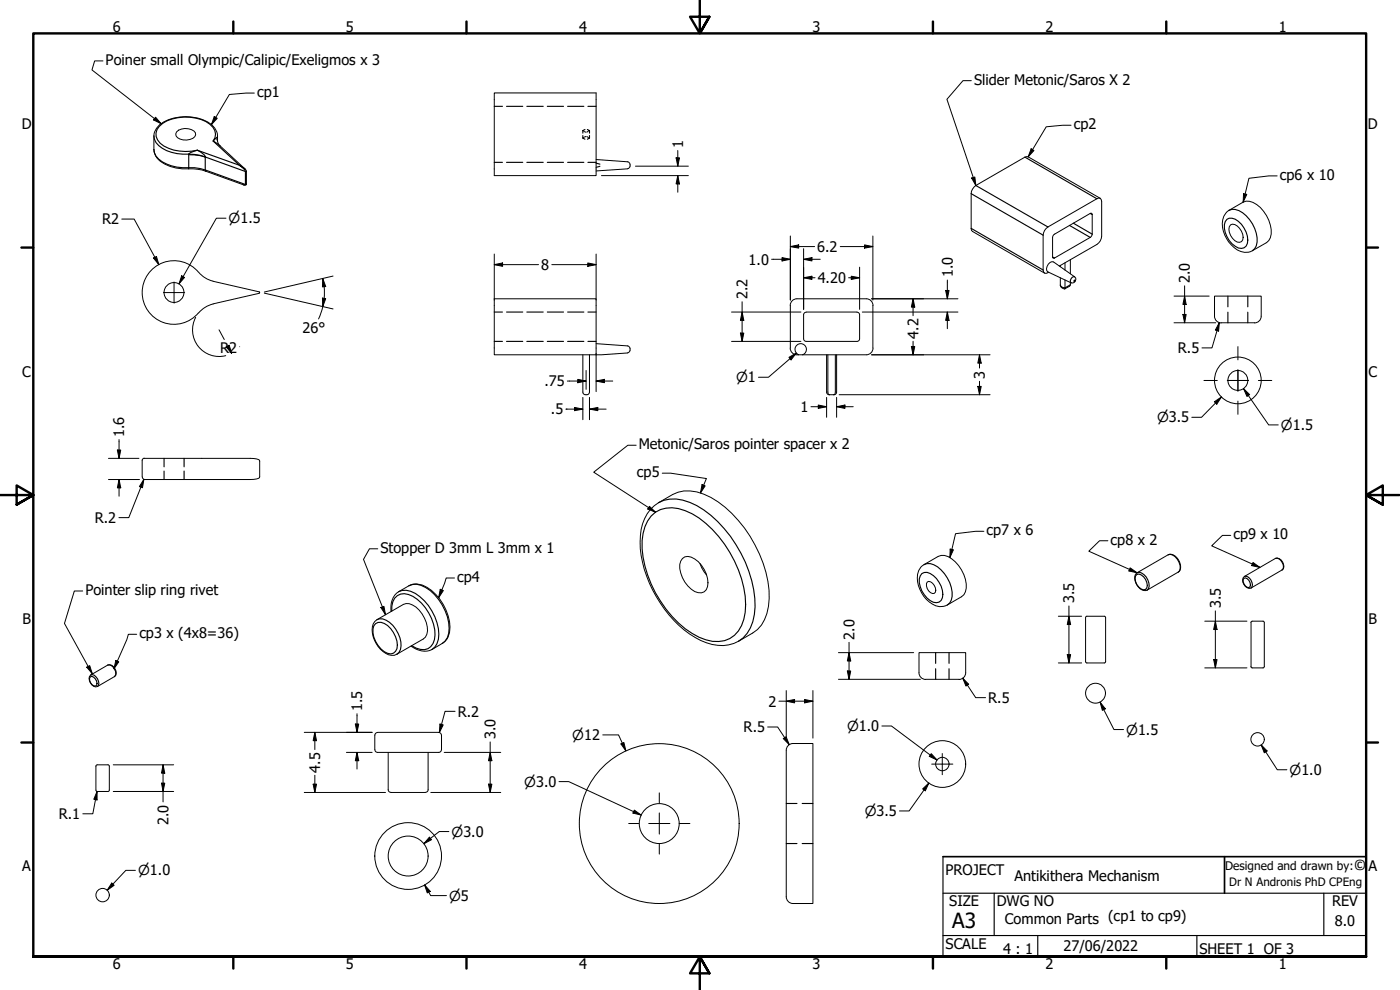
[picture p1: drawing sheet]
<svg xmlns="http://www.w3.org/2000/svg" width="420mm" height="297mm" viewBox="0 0 420 297" stroke-linecap="round" stroke-linejoin="round" font-family="sans-serif">
<!-- layer: Hidden (ANSI) -->
<g fill="none" stroke="#000" stroke-width=".34">
<path d="M148.3 31.9h2.5M152 31.9h4.9M158.1 31.9h4.9M164.3 31.9h4.8M170.3 31.9h4.9M174.9 39.2l.3 .1M174.9 39.2v.7M175.4 39.5l.3 .2M175.6 38.8l-.7 .4M176.3 38.8l.6 .4-.3 .1M176.4 39.5l-.3 .2M176.4 31.9h2.5"/>
<path d="M176.9 39.2v.7M148.3 48.7h2.5M152 48.7h4.9M158.1 48.7h4.9M164.3 48.7h4.8M170.3 48.7h4.9M174.9 40.7v.7M174.9 41.4l.7 .4M175.2 41.3l-.3 .1M175.7 41l-.3 .1M176.1 41l.3 .1M176.4 48.7h2.5"/>
<path d="M176.6 41.3l.3 .1M176.9 41.4l-.6 .4M176.9 40.7v.7M178.9 49l1.1 .3M180 49.9l-1.1 .3M148.3 93.6h2.5M152 93.6h4.9M158.1 93.6h4.9M164.3 93.6h4.8M170.3 93.6h4.9M176.4 93.6h2.5M368.5 88.8v3.3"/>
<path d="M368.5 93.7v3.1M374.5 88.8v3.3M374.5 93.7v3.1M148.3 102.4h2.5M152 102.4h4.9M158.1 102.4h4.9M164.3 102.4h4.8M170.3 102.4h4.9M176.4 102.4h2.5M49.2 137.5v2.6M55.2 137.5v2.6M49.2 141.3v2.6"/>
<path d="M55.2 141.3v2.6M280.8 195.8v3.2M284.8 195.8v3.2M280.8 200.6v3.2M284.8 200.6v3.2M236 253.1h3.2M236 241.1h3.2M240.7 253.1h3.3M240.7 241.1h3.3"/>
</g>
<!-- layer: Visible (ANSI) -->
<g fill="none" stroke="#000" stroke-width=".3">
<path d="M53 39.6a4 4 0 0 1 5.6 .2 1.66 1.66 0 0 1-1.6 2.1 3.9 3.9 0 0 1-4.2-1.1l-.1-.6zM148.3 27.9h30.6v24.8h-30.6zM65.2 41.8a2.63 2.63 0 0 0 .8 2l7.8 7.2v4.5l-.8-.1-11.2-4a17.1 17.1 0 0 0-7.1-.7 9.9 9.9 0 0 1-8-3.9l-.5-1.3v-4.7a5.6 5.6 0 0 1 4.3-4.9 14.2 14.2 0 0 1 13.1 1.6 5.1 5.1 0 0 1 1.7 4.9M178.9 47.9l9.4 .6 .6 .3 .2 .5M189.1 49.3l-.1 .8-.7 .5-9.4 .7M330.2 59.5l-22.1-12.5-15.2 8.7a3.3 3.3 0 0 0-1.4 2.4v11l22 12.8M314.6 79.2l.6-.5 1-.1 6.3 4.4a1.07 1.07 0 0 1 .2 1.4 1.07 1.07 0 0 1-1.3 .5l-6.9-3.3a1.69 1.69 0 0 1 .1-2.4zM316.2 70.5l11-6.5 .5 .1 .1 6.2-.3 .7-11.3 6.5-.3-.4v-5.9zM317.9 79.8l11.3-6.5a3.1 3.1 0 0 0 1.4-2.4v-10.5l-.4-.9-.5-.1-15.2 8.7a3.1 3.1 0 0 0-1.4 2.5v10.4l.4 .9 .4 .1 .8-.3M318.2 79.7v.3M319.6 78.9v2.2M321.2 78v4.2"/>
<path d="M368.3 63.4l4.8-2.8a5.4 5.4 0 0 1 6.1 2.8 9.3 9.3 0 0 1 2.1 7.9l-1.2 1.5-4.2 2.4a4.9 4.9 0 0 1-6.3-1.7 8.4 8.4 0 0 1-2.3-8.6zM369.3 67.5a2.13 2.13 0 0 1 2.7 1 3.3 3.3 0 0 1 .6 4 2.08 2.08 0 0 1-2.7-1 3.4 3.4 0 0 1-.6-4zM59.6 81.7a9.5 9.5 0 0 0-13.9-.9 9.5 9.5 0 0 0 0 13.9 9.5 9.5 0 0 0 13.9-.8M59.6 81.7l2.3 1.9 2.1 .8M64 84.4l13.8 3.2v.3M64 91.2l-2.7 1.2-1.7 1.5M77.8 88l-13.8 3.2M148.3 89.6h30.6v16.9h-30.6zM237.2 91.7a2.01 2.01 0 0 1 2-2.1h20.8a2.01 2.01 0 0 1 2 2.1M237.2 91.6v12.8a2.01 2.01 0 0 0 2 2.1h20.8a2.01 2.01 0 0 0 2-2.1M241.4 93.9l.6-.3 15.2 .1a.78 .78 0 0 1 .8 .8v7.1a.78 .78 0 0 1-.8 .8h-15.2a.78 .78 0 0 1-.8-.8v-7.1zM262 91.6v12.8"/>
<path d="M318.2 83.3v2.3a1.39 1.39 0 0 0 1.3 1.1M319.6 84l-.1 2.7M321.2 84.7l-.1 1-1.6 1M364.5 94.9a2.01 2.01 0 0 0 2 2l10-.1a1.94 1.94 0 0 0 2-1.9M364.5 94.9v-6.1h14v6.1M174.9 106.5v11.1a1.01 1.01 0 0 0 1 .9 1.01 1.01 0 0 0 1-.9v-11.1M178.9 103.1l9.4 .7a1.07 1.07 0 0 1 .8 1 1.07 1.07 0 0 1-.8 1.1M188.3 105.9l-9.4 .6M239.7 106.4a1.71 1.71 0 0 1-.8-2.6 1.71 1.71 0 0 1 2.8 0 1.71 1.71 0 0 1-.8 2.6M248.1 106.5v11.2a.78 .78 0 0 0 .8 .7h1.4a.78 .78 0 0 0 .8-.7v-11.2M248.5 106.5v11.1l.1 .6 .3 .2M250.7 106.5v11.1l-.1 .6-.4 .2"/>
<path d="M43.3 137.5h31.8a3 3 0 0 1 2.8 .8v5a4.3 4.3 0 0 1-2.8 .6h-31.6M43.3 137.5l-.4 .2-.2 .4v5a.78 .78 0 0 0 .8 .8M195.2 152.9a22.5 22.5 0 0 1 10-5.6 17.5 17.5 0 0 1 12.4 4.9 39.1 39.1 0 0 1 13.2 24.9 14.4 14.4 0 0 1-3.5 11.8 20.8 20.8 0 0 1-10.3 4.8 19.6 19.6 0 0 1-13.2-6.1 36.8 36.8 0 0 1-11.7-25 14.3 14.3 0 0 1 3.1-9.7zM204.8 167.6a2.77 2.77 0 0 1 3.7 .1 8.9 8.9 0 0 1 3.8 8.3 2.41 2.41 0 0 1-3.8 1.5 9.2 9.2 0 0 1-4.5-8.1zM210.1 169.1l1.1 2.4 .8 1M276.4 170.2l5.2-3.3a3.7 3.7 0 0 1 4 .8 10 10 0 0 1 4.1 9.9l-.4 .9-.8 .6-4.2 2.4a4.6 4.6 0 0 1-5.4-.9 9.1 9.1 0 0 1-3.2-9.4zM278.3 174.7a1.55 1.55 0 0 1 2.1 .9 1.74 1.74 0 0 1 0 2.4 2.39 2.39 0 0 1-2.1-3.3zM341 172.1l9.6-5.7a3.2 3.2 0 0 1 3.7 3.2v.5a1.68 1.68 0 0 1-.7 1.5l-9.3 5.5a3.2 3.2 0 0 1-3.7-3.2v-1zM373.5 173l9.3-5.5a2.17 2.17 0 0 1 2.1 1.1 2.17 2.17 0 0 1-.1 2.4l-9.3 5.4a2.17 2.17 0 0 1-2.2-1 2.17 2.17 0 0 1 .2-2.4zM112.5 186.5l8.6-5.2a5 5 0 0 1 5.6 2.9 6.7 6.7 0 0 1 1 7l-8.6 5.1a4.2 4.2 0 0 1-5-1.5 7.8 7.8 0 0 1-2.1-7.6zM117.3 183.5a6 6 0 0 1 2.3-6l3.7-2a6.3 6.3 0 0 1 6.2 1.7 14.8 14.8 0 0 1 5.4 12.5 4.6 4.6 0 0 1-2.2 3.4 7.9 7.9 0 0 1-5.3 2.3l-2.4-.6-1.6-.9M326.2 184.9h5.2l.4 .4v13.4l-.4 .2h-5.2"/>
<path d="M326.2 184.9l-.4 .4v13.2l.4 .4M375.4 186.8l.4-.4h3.2l.4 .4M375.5 186.8l-.1 13.2 .4 .4h3.3l.3-.4v-13.2M27.3 202.5l5-3a2.17 2.17 0 0 1 2.2 1.1 2.17 2.17 0 0 1-.2 2.4l-5 3a2.29 2.29 0 0 1-2.5-3zM277.8 203.8l10 .1a2.01 2.01 0 0 0 2-2.1v-6h-14v6.1a2.01 2.01 0 0 0 2 2M28.8 229.7l.4-.2h3.2l.4 .2v7.4l-.2 .3-3.4 .1-.4-.2zM112.5 220.5v4.4M112.5 225l.3 .5 .5 .2h18.4a.78 .78 0 0 0 .8-.7M112.5 220.6l.3-.6 .5-.3 18.4 .1a.78 .78 0 0 1 .8 .8M116.5 225.7v11.2a.78 .78 0 0 0 .8 .8l10.4 .1 .6-.3 .2-.6v-11.2M132.5 220.5v4.4M236 269.1a2.01 2.01 0 0 0 2 2h6v-48h-6a2.01 2.01 0 0 0-2 2v44"/>
<circle cx="52.2" cy="87.8" r="2.98"/>
<circle cx="371.5" cy="114.1" r="7"/>
<circle cx="371.5" cy="114.1" r="2.98"/>
<circle cx="328.8" cy="208" r="2.98"/>
<circle cx="282.8" cy="229.2" r="7"/>
<circle cx="282.8" cy="229.2" r="2.01"/>
<circle cx="377.4" cy="221.8" r="2.01"/>
<circle cx="122.5" cy="256.8" r="6"/>
<circle cx="122.5" cy="256.8" r="10"/>
<circle cx="197.8" cy="247.1" r="24"/>
<circle cx="197.8" cy="247.1" r="6"/>
<circle cx="30.8" cy="268.6" r="2.01"/>
</g>
<!-- layer: Visible Narrow (ANSI) -->
<g fill="none" stroke="#000" stroke-width=".34">
<path d="M47.8 37.9a12 12 0 0 1 10.9-2.5 6.4 6.4 0 0 1 6 4.8l-.2 1.1-.5 1 7.9 7.3-12.7-4.5a13.5 13.5 0 0 1-11.2-2.1 3.4 3.4 0 0 1-.2-5.1zM46.2 44.8a5 5 0 0 0 3.8 4.4 14.1 14.1 0 0 0 6.6 1.1v.4M46.2 40.8a6.2 6.2 0 0 0 5.3 4.9l1.6 .4 3.5 .2M56.6 46.3v4l3.5 .3 1.5 .4 .2 .4M56.6 46.4l3.5 .3 1.5 .4M59.2 45.1l-1.9 .6-.7 .6M59.2 45.1l1.8 1.2 .6 .8-3.2-.8h-1.8M61.6 47.1v3.9l12.1 4.4v-3.9M61.6 47.1h.1M61.6 47.1l12.1 4.4M65.2 41.5v-.2v.9M65.3 40.8l-.1 .5-.4 .1-.8 .9 2 1.5"/>
<path d="M73.5 50.7l-1.6-1.1 1.4 1.2 .4 .7M74 55.2l-.4 .3-.6-.1M74 51.4l-.3 .1M291.5 58.1l21.6 12.5M292.9 55.7l21.6 12.4M307.6 47.1l21.6 12.5M291.5 68.5l21.6 12.5M315.9 77.1l.6 .3M321 67.6l6.2 3.6M322.1 67l5.7 3.3M327.2 64l.6 .4M368.2 65.8a2.79 2.79 0 0 1 3.4 .6 7.3 7.3 0 0 1 2.8 6.7 2.11 2.11 0 0 1-3.7 .8 7.1 7.1 0 0 1-3-7.4z"/>
<path d="M368.9 63.1a4.4 4.4 0 0 1 5.1 1.6 9.9 9.9 0 0 1 3 9.1l-.4 .8-.7 .6M321.2 85.5l-1.6 .9-1.2-.4-.2-.5M322.4 84.1l.2-.1 .1 .2-.2 .2h-.2zM322.5 83a1.21 1.21 0 0 0-1.1 1.9M195.4 154.8a8.9 8.9 0 0 1 10.3-1.6 28.4 28.4 0 0 1 13.3 12.6 27.8 27.8 0 0 1 4.2 20 8.3 8.3 0 0 1-11.4 6.2 28.7 28.7 0 0 1-15.1-14.2 29.1 29.1 0 0 1-3.7-17.8l.5-1.9 .9-1.8zM197.7 150.8a11.7 11.7 0 0 1 11.4 .9 37.4 37.4 0 0 1 17.5 30.3 11.8 11.8 0 0 1-4.9 10.4M119.6 177.5a5.6 5.6 0 0 1 6.4 1.5 14.9 14.9 0 0 1 5.6 12.8l-.5 1.3-.6 1-.9 .8M122.7 175.8a4.8 4.8 0 0 1 5 .5 15.1 15.1 0 0 1 7 13.7l-.4 1.3-.7 1-.9 .8M276.6 172.1a2.7 2.7 0 0 1 3.5 .6 7.2 7.2 0 0 1 2.7 6.7 2.14 2.14 0 0 1-3.7 .8 7.6 7.6 0 0 1-3.2-6.5zM277.3 169.4a4.2 4.2 0 0 1 5.1 1.6 9.8 9.8 0 0 1 3.1 9l-.5 .9-.7 .6M341.2 172.4a2.6 2.6 0 0 1 3 2.4l.1 .9-.5 1.2a2.6 2.6 0 0 1-3-2.5v-1.6zM341.2 171.9a2.73 2.73 0 0 1 3.3 2.2 2.35 2.35 0 0 1-.2 3"/>
<path d="M350.6 166.4a3.4 3.4 0 0 1 3.6 3.2l-.2 1.6-.4 .4M373.3 173.5a1.7 1.7 0 0 1 2 2l-.1 .6-.4 .2a1.97 1.97 0 0 1-1.5-2.8zM373.5 173a2.31 2.31 0 0 1 2 3.4M382.8 167.5a2.41 2.41 0 0 1 2.3 3.2l-.3 .3M32.3 199.5a2.41 2.41 0 0 1 2.4 3.2l-.4 .3M112.7 187.1a2.87 2.87 0 0 1 3.6 .6 7.8 7.8 0 0 1 2.8 6.9 2.22 2.22 0 0 1-3.8 .9 7.6 7.6 0 0 1-3.1-7.7zM113.2 185.9a5 5 0 0 1 5.5 2.9 6.7 6.7 0 0 1 1.1 6.9l-.7 .6M117.6 183.4a4.6 4.6 0 0 1 2.6-5.1 8 8 0 0 1 7.4 4 12.8 12.8 0 0 1 2.8 9.6 3.6 3.6 0 0 1-5.5 2.6l-1.3-.8M27.1 203.1a1.74 1.74 0 0 1 2 1.9l-.1 .6-.4 .3a1.94 1.94 0 0 1-1.5-2.8zM27.3 202.5a2.31 2.31 0 0 1 2 3.5"/>
</g>
<!-- layer: Border (ANSI) -->
<g fill="none" stroke="#000" stroke-width=".72">
<path d="M70 6.5v3.5M140 6.5v3.5M210 0v10l-2.9-5h5.8l-2.9 5 2.9-5M280 6.5v3.5M350 6.5v3.5M6.4 74.3h3.6M410 74.3h3.6M0 148.5h10l-5-2.8v5.7l5-2.9-5 2.9M420 148.5h-10l5-2.8v5.7l-5-2.9 5 2.9M6.4 222.8h3.6M410 222.8h3.6M10 287v-277h400v277h-400h400"/>
<path d="M70 287v3.6M140 287v3.6M212.9 292l-2.9-5 2.9 5h-5.8l2.9-5v10M280 287v3.6M350 287v3.6"/>
</g>
<!-- layer: Title (ANSI) -->
<path d="M283 257h127v30h-127M367.5 257v11" fill="none" stroke="#000" stroke-width=".51"/>
<path d="M283 257v30M283 268h127M298.4 268v12.7M397.3 268v12.7M283 280.7h127M311.4 280.7v6.3M359.2 280.7v6.3" fill="none" stroke="#000" stroke-width=".34"/>
<!-- layer: Symbol (ANSI) -->
<g fill="none" stroke="#000" stroke-width=".3">
<path d="M30.9 18.3h-2.5l-.8 2.7 20.7 16.1M46.7 35.2l1.6 1.9-2.2-1.1zM64.3 35l.9 .5-1.7 1.9zM76.3 27.9l-7.5 .4-5.3 9.1M291.5 24.2h-2.5l-4.8 5.6 8.7 25.9M321.4 37.6h-2.5l-4.9 .4-5.4 9.1M291.6 53.4l1-.3 .3 2.6zM309.5 44.6l.8 .6-1.7 1.9zM373.2 58.1l1 .2-1.1 2.3zM383.3 52.8h-2.5l-6 .7-1.7 7.1M190.9 133.6h-2.5l-10.2 8.1 18.6 12M194.9 151.9l1.9 1.8-2.4-1z"/>
<path d="M198.8 142h2.5l10.7 1.6-1.8 4.3M210.7 145.4l.9 .4-1.4 2.1zM295.3 159.4h-2.5l-6 .7-1.7 7.2M24.8 177.3h-2.5l-3 9.8 8.4 15M113.4 164.7h-2.5l-1.8 3.1 6.6 16.6M132.1 176.8l1 .4-1.4 2.1zM136.4 173.4h-2.5l-2.2 5.9M285.2 164.7l.9 .3-1 2.3zM332.5 162.2h-2.5l-3.2 3.2 14.4 6.5M339.2 170.4l2 1.5-2.4-.6zM369.4 160.6h-2.5l-3.3 3.2 14.5 6.5M376 168.8l2.1 1.5-2.5-.6z"/>
<path d="M34.8 198.2l.8 .4-1.4 2zM41 190.3h-2.5l-.4 1.6-3.9 8.7M114.3 182.3l.9-.4 .5 2.5zM26 200.2l.9-.5 .8 2.4z"/>
</g>
<g fill="#000">
<path d="M46.7 35.2l1.6 1.9-2.2-1.1z" fill-rule="evenodd"/>
<path d="M64.3 35l.9 .5-1.7 1.9z" fill-rule="evenodd"/>
<path d="M291.6 53.4l1-.3 .3 2.6z" fill-rule="evenodd"/>
<path d="M309.5 44.6l.8 .6-1.7 1.9z" fill-rule="evenodd"/>
<path d="M373.2 58.1l1 .2-1.1 2.3z" fill-rule="evenodd"/>
<path d="M194.9 151.9l1.9 1.8-2.4-1z" fill-rule="evenodd"/>
<path d="M210.7 145.4l.9 .4-1.4 2.1z" fill-rule="evenodd"/>
<path d="M132.1 176.8l1 .4-1.4 2.1z" fill-rule="evenodd"/>
<path d="M285.2 164.7l.9 .3-1 2.3z" fill-rule="evenodd"/>
<path d="M339.2 170.4l2 1.5-2.4-.6z" fill-rule="evenodd"/>
<path d="M376 168.8l2.1 1.5-2.5-.6z" fill-rule="evenodd"/>
<path d="M34.8 198.2l.8 .4-1.4 2z" fill-rule="evenodd"/>
<path d="M114.3 182.3l.9-.4 .5 2.5z" fill-rule="evenodd"/>
<path d="M26 200.2l.9-.5 .8 2.4z" fill-rule="evenodd"/>
</g>
<!-- layer: Center Mark (ANSI) -->
<g fill="none" stroke="#000" stroke-width=".3">
<path d="M49.1 87.8h6.3M52.2 84.6v6.4M361.3 114.2h4M368.3 114.2h6.4M371.5 104v4M371.5 111v6.3M377.7 114.2h4M371.5 120.3v4M197.9 237.9v3M279.6 229.3h6.4M282.8 226.1v6.3M188.7 247.1h3"/>
<path d="M194.7 247.1h6.3M197.9 243.9v6.4M197.9 253.3v3M204 247.1h3.1"/>
</g>
<!-- layer: Dimension (ANSI) -->
<g fill="none" stroke="#000" stroke-width=".3">
<path d="M180.5 52.7h26.1M190.7 49.9h15.9M202.9 47.4h1l-.5 2.5zM203.4 52.7l.5 2.5h-1zM203.4 45.2v4.7M203.4 52.7v5M36.5 65.7h3.8l7.4 13.7M46.1 77.4l.8-.5 .8 2.5zM67.8 65.5h-2.9l-11.2 19.7M148.3 79.4l2.5-.5v1zM148.3 79.4h13.3M148.3 76.2v13.8"/>
<path d="M165.6 79.4h13.3M176.4 78.9l2.5 .5-2.5 .5zM178.9 76.2v13.8M231.6 77.8h5.6M234.7 77.3l2.5 .5-2.5 .5zM237.2 74l2.5-.5v1zM237.2 74h7.3M237.2 70.8v19.2M241.2 77.8l2.5-.5v1zM241.2 74.6v18.2M241.2 77.8h5M252.2 74h9.8"/>
<path d="M259.5 73.5l2.5 .5-2.5 .5zM262 70.8v19.2M54.5 82.7l.9 .6-1.7 1.9zM58.7 95.2a8 8 0 0 0 .8 8.7 8 8 0 0 0 8.3 2.8M65.7 99l1.6 2.9M79.3 88l20.6 4.7M96.8 89.4l.9 .2-.8 2.4zM96.9 83.6l.8 2.4-.9 .1zM96.9 83.6l.4 2.4M97.3 86v2.9l-.4 3.1-1.3 3.7M99.9 82.8l-20.6 4.8M219.5 93.6h20.9"/>
<path d="M222.2 99.9h1l-.5 2.5zM222.7 93.6l.5 2.5h-1zM222.7 90.5v11.9M241.2 83.3l2.5-.4v.9zM241.2 83.3h3.4M254.7 83.3h3.3M255.5 82.9l2.5 .4-2.5 .5zM258 80.2v12.6M258.8 93.6h28.7M261.6 89.6h25.9M274 89.6l.5 2.5h-1zM274 89.6v5.1"/>
<path d="M283.8 87.2h1l-.5 2.4zM284.3 93.6l.5 2.5h-1zM284.3 84v5.6M284.3 93.6v5M352.3 88.8h10.6M352.3 96.8h12.6M355 94.3h1l-.5 2.5zM355.5 88.8l.5 2.5h-1zM355.5 85.8v11M365.9 96.8l-.2 2.5-1-.3zM365.9 96.8l-2.2 7.6h-3M67.9 104.1l.9-.5 .7 2.4z"/>
<path d="M68.3 103.8l1.2 2.2M71.9 104v.1M170.3 114.3h5.6M173.4 113.8l2.5 .5-2.5 .5zM174.9 119.2v6.7M175.9 111.2v5.6M176.9 119.2v6.7M178.9 114.3l2.5-.5v1zM178.9 106v11.5M178.9 114.3h5M219.5 102.4h20.9M236.8 107.2l2.2-1.3-1.6 2.1z"/>
<path d="M239 105.9l-8.4 7.3h-3M248.1 119.2v6M251.1 119.2v6M251.8 118.4h45.3M261.6 106.5h35.5M273.5 104h1l-.5 2.5zM274 102.4v4.1M293.5 115.9h1l-.5 2.5zM294 106.5l.5 2.5h-1zM294 106.5v3.9M294 114.4v4M366.6 119.1l-6 6.1h-2.9"/>
<path d="M373.2 116.6l1.8 1.8-.8 .5zM373.2 116.6l7.5 10.9h2.9M32.6 137.5h9.1M35.2 135h1l-.5 2.5zM35.7 131.9v5.6M169.9 122.8h.1M169.9 122.8h5M172.4 122.2l2.5 .6-2.5 .4zM176.9 122.8l2.5-.6v1zM176.9 122.8h5M243.4 122h4.7M245.6 121.5l2.5 .5-2.5 .5z"/>
<path d="M251.1 122l2.5-.5v1zM251.1 122h5M364.4 120.6l2.2-1.5-1.4 2.2zM32.6 143.9h9.3M35.7 143.9l.5 2.5h-1zM35.7 143.9v5M43.2 143.8l-.4 2.5-1-.3zM43.2 143.8l-4.5 11.5h-3M251.6 195.8h22.6M254.8 195.8l.5 2.5h-1zM254.8 192.7v11.1M317.6 184.9h7"/>
<path d="M317.6 198.9h7M320.3 196.4h1l-.5 2.5zM320.8 184.9l.5 2.5h-1zM320.8 181.8v17.1M361.6 186.4h12.6M364.2 197.9h1.1l-.6 2.5zM364.7 186.4l.6 2.5h-1.1zM364.7 183.3v17.1M91.3 219.7h20.4M94.5 219.7l.5 2.5h-1zM94.5 219.7v5.2M106.6 217.2h1.1l-.6 2.5z"/>
<path d="M107.1 214.2v5.5M132 217.2l1 .3-1.1 2.3zM136.6 213.4h-3l-1.7 6.4M230.4 218.1h3l3.5 5.3M233.8 210.4h10.2M236 210.4l2.5-.5v1zM236 207.2v13.9M241.5 209.9l2.5 .5-2.5 .5zM244 207.2v14.3M251.6 203.8h24.6M254.3 201.3h1l-.5 2.5zM264.7 217.8h2.8l13.7 10.2"/>
<path d="M288.9 203.5l1.8 1.8-.8 .6zM288.9 203.5l3.9 5.8h3M330.2 210.7l1.5 2-.9 .4zM330.2 210.7l4.1 8.2h2.9M361.6 200.4h12.6M29.1 237.5v2.5l-.9-.2zM29.1 237.5l-1.2 6.7h-3.1M34 237.5h18.1M34 229.5h18.1M48.5 235h.9l-.5 2.5zM48.9 229.5l.5 2.5h-.9zM48.9 229.5v11.1"/>
<path d="M91.3 237.8h24.4M94 235.3h1l-.5 2.5zM94.5 232.6v5.2M104 225.7h7.7M107.1 225.7l.6 2.5h-1.1zM107.1 225.7v5M129.3 237.8h21M133.3 225.7h17M146.6 235.3h1l-.5 2.5zM147.1 225.7l.5 2.5h-1zM147.1 222.6v15.2M167.8 234.5h2.9l21.7 10"/>
<path d="M180.9 220.5h4.7l2.2 4.8M186.4 223.2l.8-.4 .6 2.5zM235.1 221.6l.8-.5 1 2.3zM276.9 236.7l1.9-1.8-1.1 2.4zM278.8 234.9l-6 8.4h-2.8M279.5 226.1l1.7 1.9-2.3-1.1zM378.5 223.5l1.8 1.8-.9 .6zM378.5 223.5l4.8 7.5h2.9M128.9 251.2l.6 .8-2.3 1.1zM134.7 249.5h-2.9l-4.6 3.6M190.4 243.1l2 1.4-2.5-.5zM33.5 265l.7 .6-2 1.5z"/>
<path d="M40.6 261.1h-2.8l-5.6 6M127.4 265.5l1.7 1.9-.9 .5zM127.4 265.5l1.8 3.2h4.8"/>
</g>
<g fill="#000">
<path d="M202.9 47.4h1l-.5 2.5z" fill-rule="evenodd"/>
<path d="M203.4 52.7l.5 2.5h-1z" fill-rule="evenodd"/>
<path d="M46.1 77.4l.8-.5 .8 2.5z" fill-rule="evenodd"/>
<path d="M148.3 79.4l2.5-.5v1z" fill-rule="evenodd"/>
<path d="M176.4 78.9l2.5 .5-2.5 .5z" fill-rule="evenodd"/>
<path d="M234.7 77.3l2.5 .5-2.5 .5z" fill-rule="evenodd"/>
<path d="M237.2 74l2.5-.5v1z" fill-rule="evenodd"/>
<path d="M241.2 77.8l2.5-.5v1z" fill-rule="evenodd"/>
<path d="M259.5 73.5l2.5 .5-2.5 .5z" fill-rule="evenodd"/>
<path d="M54.5 82.7l.9 .6-1.7 1.9z" fill-rule="evenodd"/>
<path d="M96.8 89.4l.9 .2-.8 2.4z" fill-rule="evenodd"/>
<path d="M96.9 83.6l.8 2.4-.9 .1z" fill-rule="evenodd"/>
<path d="M222.2 99.9h1l-.5 2.5z" fill-rule="evenodd"/>
<path d="M222.7 93.6l.5 2.5h-1z" fill-rule="evenodd"/>
<path d="M241.2 83.3l2.5-.4v.9z" fill-rule="evenodd"/>
<path d="M255.5 82.9l2.5 .4-2.5 .5z" fill-rule="evenodd"/>
<path d="M274 89.6l.5 2.5h-1z" fill-rule="evenodd"/>
<path d="M283.8 87.2h1l-.5 2.4z" fill-rule="evenodd"/>
<path d="M284.3 93.6l.5 2.5h-1z" fill-rule="evenodd"/>
<path d="M355 94.3h1l-.5 2.5z" fill-rule="evenodd"/>
<path d="M355.5 88.8l.5 2.5h-1z" fill-rule="evenodd"/>
<path d="M365.9 96.8l-.2 2.5-1-.3z" fill-rule="evenodd"/>
<path d="M67.9 104.1l.9-.5 .7 2.4z" fill-rule="evenodd"/>
<path d="M173.4 113.8l2.5 .5-2.5 .5z" fill-rule="evenodd"/>
<path d="M178.9 114.3l2.5-.5v1z" fill-rule="evenodd"/>
<path d="M236.8 107.2l2.2-1.3-1.6 2.1z" fill-rule="evenodd"/>
<path d="M273.5 104h1l-.5 2.5z" fill-rule="evenodd"/>
<path d="M293.5 115.9h1l-.5 2.5z" fill-rule="evenodd"/>
<path d="M294 106.5l.5 2.5h-1z" fill-rule="evenodd"/>
<path d="M373.2 116.6l1.8 1.8-.8 .5z" fill-rule="evenodd"/>
<path d="M35.2 135h1l-.5 2.5z" fill-rule="evenodd"/>
<path d="M172.4 122.2l2.5 .6-2.5 .4z" fill-rule="evenodd"/>
<path d="M176.9 122.8l2.5-.6v1z" fill-rule="evenodd"/>
<path d="M245.6 121.5l2.5 .5-2.5 .5z" fill-rule="evenodd"/>
<path d="M251.1 122l2.5-.5v1z" fill-rule="evenodd"/>
<path d="M364.4 120.6l2.2-1.5-1.4 2.2z" fill-rule="evenodd"/>
<path d="M35.7 143.9l.5 2.5h-1z" fill-rule="evenodd"/>
<path d="M43.2 143.8l-.4 2.5-1-.3z" fill-rule="evenodd"/>
<path d="M254.8 195.8l.5 2.5h-1z" fill-rule="evenodd"/>
<path d="M320.3 196.4h1l-.5 2.5z" fill-rule="evenodd"/>
<path d="M320.8 184.9l.5 2.5h-1z" fill-rule="evenodd"/>
<path d="M364.2 197.9h1.1l-.6 2.5z" fill-rule="evenodd"/>
<path d="M364.7 186.4l.6 2.5h-1.1z" fill-rule="evenodd"/>
<path d="M106.6 217.2h1.1l-.6 2.5z" fill-rule="evenodd"/>
<path d="M132 217.2l1 .3-1.1 2.3z" fill-rule="evenodd"/>
<path d="M236 210.4l2.5-.5v1z" fill-rule="evenodd"/>
<path d="M241.5 209.9l2.5 .5-2.5 .5z" fill-rule="evenodd"/>
<path d="M254.3 201.3h1l-.5 2.5z" fill-rule="evenodd"/>
<path d="M288.9 203.5l1.8 1.8-.8 .6z" fill-rule="evenodd"/>
<path d="M330.2 210.7l1.5 2-.9 .4z" fill-rule="evenodd"/>
<path d="M48.5 235h.9l-.5 2.5z" fill-rule="evenodd"/>
<path d="M48.9 229.5l.5 2.5h-.9z" fill-rule="evenodd"/>
<path d="M94 235.3h1l-.5 2.5z" fill-rule="evenodd"/>
<path d="M94.5 219.7l.5 2.5h-1z" fill-rule="evenodd"/>
<path d="M107.1 225.7l.6 2.5h-1.1z" fill-rule="evenodd"/>
<path d="M146.6 235.3h1l-.5 2.5z" fill-rule="evenodd"/>
<path d="M147.1 225.7l.5 2.5h-1z" fill-rule="evenodd"/>
<path d="M186.4 223.2l.8-.4 .6 2.5z" fill-rule="evenodd"/>
<path d="M235.1 221.6l.8-.5 1 2.3z" fill-rule="evenodd"/>
<path d="M276.9 236.7l1.9-1.8-1.1 2.4z" fill-rule="evenodd"/>
<path d="M279.5 226.1l1.7 1.9-2.3-1.1z" fill-rule="evenodd"/>
<path d="M378.5 223.5l1.8 1.8-.9 .6z" fill-rule="evenodd"/>
<path d="M29.1 237.5v2.5l-.9-.2z" fill-rule="evenodd"/>
<path d="M128.9 251.2l.6 .8-2.3 1.1z" fill-rule="evenodd"/>
<path d="M190.4 243.1l2 1.4-2.5-.5z" fill-rule="evenodd"/>
<path d="M33.5 265l.7 .6-2 1.5z" fill-rule="evenodd"/>
<path d="M127.4 265.5l1.7 1.9-.9 .5z" fill-rule="evenodd"/>
</g>
<text font-size="6.3" x="285.8" y="278.5">A3</text>
<text font-size="4.5" x="406.3" y="261.2">©</text>
<g font-size="4.4">
<text x="33.8" y="9.6">6</text>
<text x="103.8" y="9.6">5</text>
<text x="173.8" y="9.6">4</text>
<text x="243.8" y="9.6">3</text>
<text x="313.8" y="9.6">2</text>
<text x="383.8" y="9.6">1</text>
<text x="31.7" y="19.5">Poiner small Olympic/Calipic/Exeligmos x 3</text>
<text x="77.1" y="29.1">cp1</text>
<text x="292.3" y="25.5">Slider Metonic/Saros X 2</text>
<text x="6.5" y="38.8">D</text>
<text x="322.2" y="38.8">cp2</text>
<text x="410.5" y="38.8">D</text>
<text x="205" y="44.4" transform="rotate(-90 205 44.4)">1</text>
<text x="384.1" y="54">cp6 x 10</text>
<text x="30.6" y="67.3">R2</text>
<text x="245.3" y="75.6">6.2</text>
<text x="162.4" y="81">8</text>
<text x="224.7" y="79.4">1.0</text>
<text x="285.9" y="83.2" transform="rotate(-90 285.9 83.2)">1.0</text>
<text x="224.3" y="89.7" transform="rotate(-90 224.3 89.7)">2.2</text>
<text x="245.4" y="84.9">4.20</text>
<text x="357.1" y="84.9" transform="rotate(-90 357.1 84.9)">2.0</text>
<text x="90.8" y="99.8">26°</text>
<text x="275.7" y="101.6" transform="rotate(-90 275.7 101.6)">4.2</text>
<text x="66" y="105.9">R2</text>
<text x="353.5" y="105.9">R.5</text>
<text x="6.7" y="113">C</text>
<text x="295.6" y="113.7" transform="rotate(-90 295.6 113.7)">3</text>
<text x="410.7" y="113">C</text>
<text x="163.4" y="115.9">.75</text>
<text x="165.4" y="124.3">.5</text>
<text x="240.2" y="123.6">1</text>
<text x="37.3" y="131.1" transform="rotate(-90 37.3 131.1)">1.6</text>
<text x="191.7" y="134.8">Metonic/Saros pointer spacer x 2</text>
<text x="191.1" y="143.2">cp5</text>
<text x="28.4" y="156.9">R.2</text>
<text x="296.1" y="160.6">cp7 x 6</text>
<text x="370.2" y="161.8">cp9 x 10</text>
<text x="114.2" y="165.8">Stopper D 3mm L 3mm x 1</text>
<text x="333.3" y="163.4">cp8 x 2</text>
<text x="25.6" y="178.5">Pointer slip ring rivet</text>
<text x="137.2" y="174.6">cp4</text>
<text x="322.4" y="181" transform="rotate(-90 322.4 181)">3.5</text>
<text x="366.4" y="182.5" transform="rotate(-90 366.4 182.5)">3.5</text>
<text x="6.7" y="187.3">B</text>
<text x="41.8" y="191.5">cp3 x (4x8=36)</text>
<text x="256.4" y="191.9" transform="rotate(-90 256.4 191.9)">2.0</text>
<text x="410.7" y="187.3">B</text>
<text x="108.7" y="213.3" transform="rotate(-90 108.7 213.3)">1.5</text>
<text x="137.4" y="215">R.2</text>
<text x="230.6" y="212">2</text>
<text x="296.6" y="210.8">R.5</text>
<text x="148.7" y="221.9" transform="rotate(-90 148.7 221.9)">3.0</text>
<text x="223.2" y="219.7">R.5</text>
<text x="96.1" y="231.8" transform="rotate(-90 96.1 231.8)">4.5</text>
<text x="17.6" y="245.7">R.1</text>
<text x="50.5" y="247.5" transform="rotate(-90 50.5 247.5)">2.0</text>
<text x="6.7" y="261.5">A</text>
<text x="283.8" y="262.4">PROJECT</text>
<text x="410.7" y="261.5">A</text>
<text x="304.5" y="264.3">Antikithera Mechanism</text>
<text x="284.9" y="272">SIZE</text>
<text x="299.1" y="272">DWG NO</text>
<text x="399.8" y="271.9">REV</text>
<text x="301.6" y="277.4">Common Parts</text>
<text x="332.6" y="276.3">(cp1 to cp9)</text>
<text x="400.6" y="277.8">8.0</text>
<text x="283.8" y="284.7">SCALE</text>
<text x="301" y="286.3">4 : 1</text>
<text x="319.2" y="285.4">27/06/2022</text>
<text x="360" y="286.2">SHEET 1 OF 3</text>
<text x="33.8" y="290.6">6</text>
<text x="103.8" y="290.6">5</text>
<text x="173.8" y="290.6">4</text>
<text x="243.8" y="290.6">3</text>
<text x="313.8" y="290.6">2</text>
<text x="383.8" y="290.6">1</text>
</g>
<g font-size="4.1">
<text x="68.6" y="67">⌀1.5</text>
<text x="220.9" y="114.7">⌀1</text>
<text x="347.3" y="126.7">⌀3.5</text>
<text x="384.4" y="129">⌀1.5</text>
<text x="254.2" y="219.4">⌀1.0</text>
<text x="338" y="220.4">⌀1.5</text>
<text x="171.7" y="222">⌀12</text>
<text x="387" y="232.5">⌀1.0</text>
<text x="157.4" y="236">⌀3.0</text>
<text x="259.5" y="244.8">⌀3.5</text>
<text x="135.5" y="251">⌀3.0</text>
<text x="41.4" y="262.7">⌀1.0</text>
<text x="134.8" y="270.2">⌀5</text>
</g>
<text font-size="3.6" x="367.7" y="261.2">Designed and drawn by:</text>
<text font-size="3.5" x="368.9" y="265.9">Dr N Andronis PhD CPEng</text>
</svg>
